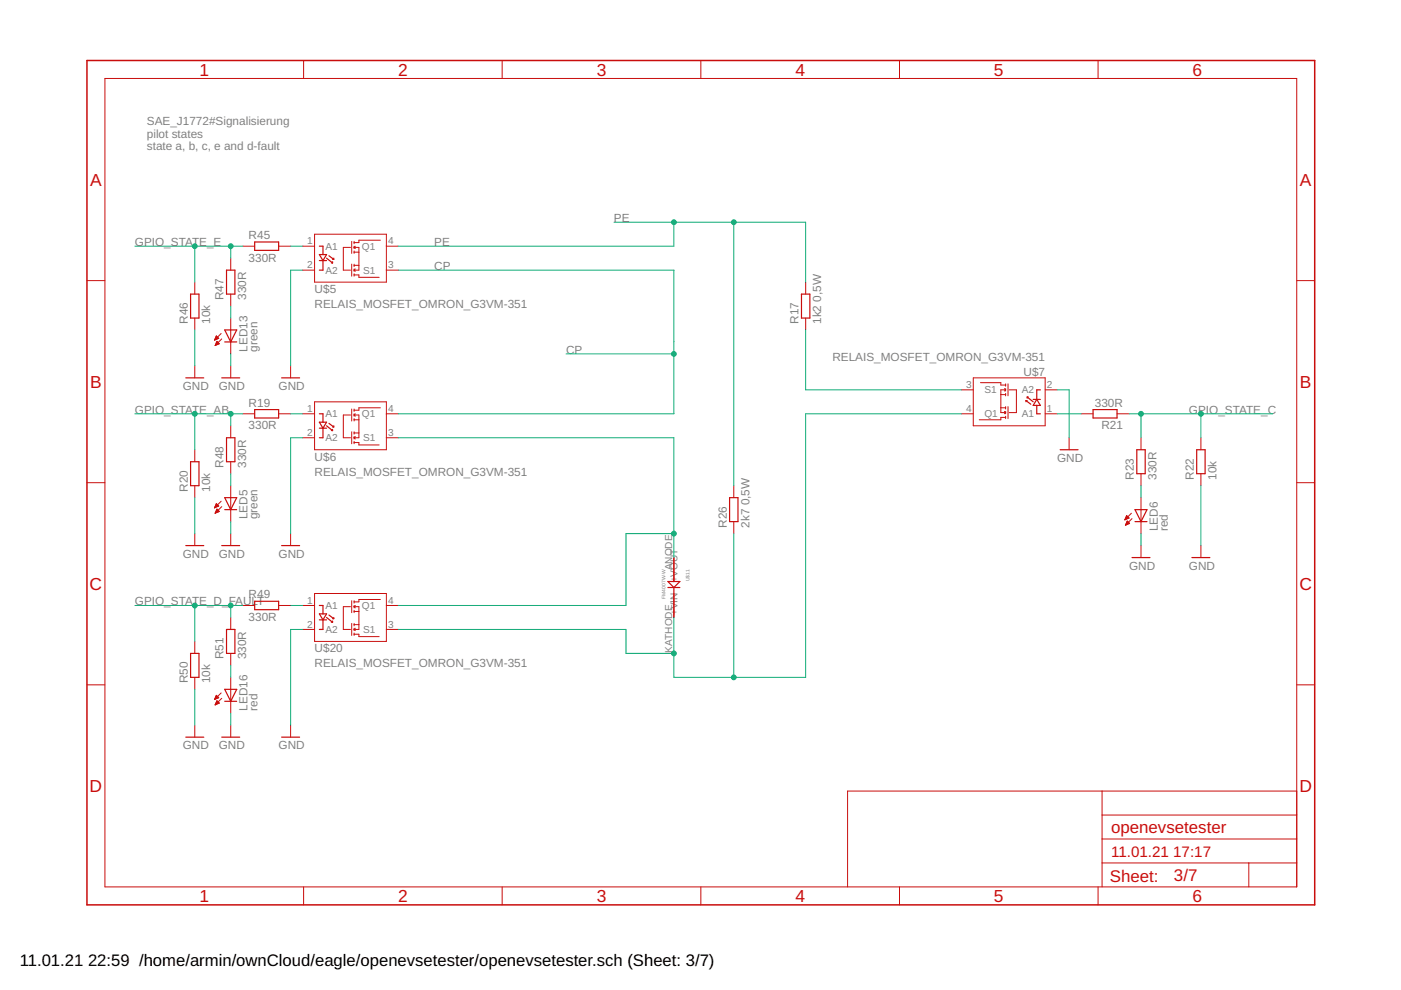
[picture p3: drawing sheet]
<svg xmlns="http://www.w3.org/2000/svg" width="297mm" height="210mm" viewBox="0 0 297 210" stroke-linecap="round" stroke-linejoin="round" font-family="sans-serif">
<g fill="none" stroke="#c90d0c" stroke-width=".21">
<path d="M22.2 16.6h252.7v171.4h-252.7zM64.4 12.8v3.8M106.5 12.8v3.8M148.6 12.8v3.8M190.7 12.8v3.8M232.8 12.8v3.8M18.4 59.5h3.8M41.3 59.8v2.6M48.9 54.7v2.6M51.5 52.2h2.5M59.1 52.2h2.5M64.2 57.3h2.5"/>
<path d="M64.2 52.2h2.5M66.7 49.7h15.2v10.1h-15.2zM74.3 52.5h-1.5v4.8h1.5M74.6 51.2v2.5M74.6 56v2.5M75.1 52.5h1v4.8h-1M75.1 51.2v.5M75.1 52.2v.5M75.1 53.2v.5M75.1 56v.5M75.1 57v.5M75.1 58v.5"/>
<path d="M75.1 58.3h1v.5h4.3M75.1 57.3l.2 .2M75.1 52.5l.2 .2M75.1 53.5h1M75.1 56.3h1M75.3 57l-.2 .3M75.3 52.2l-.2 .3M80.6 50.9h-4.5v.5h-1M81.9 57.3h2.6M81.9 52.2h2.6M170.8 59.8v2.6M274.9 59.5h3.8"/>
<path d="M41.3 67.4v2.6M41.3 77.6v2.5M45.5 72.1h.1M45.6 72h.2M45.6 71.8h.5M45.7 71.7h.7M45.7 73.2h.1M45.7 71.6h.5M45.7 73h.4M45.8 71.5h.3M45.8 72.9h.6M45.8 71.4h.2"/>
<path d="M45.8 72.8h.6M45.8 72.7h.5M45.9 71.2l-.4 .9M45.9 71.2l.5 .5M45.9 71.2v.1M45.9 72.6h.3M46 72.5h.1M46 72.4l.5 .5-.9 .4zM46.4 71.7l-.9 .4M46.9 70.7l-1.4 1.4M47 71.9l-1.4 1.4M48.9 62.4v2.5"/>
<path d="M48.9 67.4v7.6M48.9 77.6v2.5M61.6 77.6v2.5M170.8 67.4v2.6M41.3 95.4v2.5M48.9 90.3v2.5M48.9 97.9v2.5M51.5 87.7h2.5M59.1 87.7h2.5M64.2 92.8h2.5M64.2 87.7h2.5M66.7 85.2h15.2v10.2h-15.2z"/>
<path d="M74.3 88h-1.5v4.8h1.5M74.6 86.7v2.6M74.6 91.5v2.6M75.1 86.7v.5M75.1 87.7v.5M75.1 88.8v.5M75.1 91.5v.6M75.1 92.6v.5M75.1 93.6v.5M75.1 88h1v4.8h-1M75.1 93.8h1v.5h4.3M75.1 92.8l.2 .3"/>
<path d="M75.1 88l.2 .2M75.1 89h1M75.1 91.8h1M75.3 92.6l-.2 .2M75.3 87.7l-.2 .3M80.6 86.5h-4.5v.5h-1M81.9 92.8h2.6M81.9 87.7h2.6M203.8 87.7h2.6M203.8 82.7h2.6M206.4 80.1h15.2v10.2h-15.2zM207.9 81.1h4.3v.5h1"/>
<path d="M212.2 86.5h1M212.2 83.7h1M213 82.4l.2 .3M213 87.2l.2 .3M213.2 88.5h-1v.5h-4.6M213.2 82.7h-1v4.8h1M213.2 81.4v.5M213.2 82.4v.5M213.2 83.4v.5M213.2 86.2v.5M213.2 87.2v.5M213.2 88.2v.6"/>
<path d="M213.2 82.7l-.2 .2M213.2 87.5l-.2 .2M213.7 81.4v2.5M213.7 86.2v2.6M214 82.7h1.5v4.8h-1.5M221.6 87.7h2.5M221.6 82.7h2.5M226.7 92.8v2.6M229.2 87.7h2.6M236.8 87.7h2.6M241.9 92.8v2.6M254.6 92.8v2.6"/>
<path d="M18.4 102.3h3.8M41.3 103v2.5M41.3 113.1v2.6M45.5 107.7h.1M45.5 107.5h.3M45.6 107.4h.5M45.6 107.3h.8M45.6 108.8h.2M45.7 107.2h.6M45.7 108.6h.3M45.7 107.1h.4M45.7 108.5h.6"/>
<path d="M45.8 108.4h.7M45.8 106.9h.2M45.8 106.8h.1M45.8 108.3h.5M45.9 106.8l-.4 .9M45.9 106.8l.5 .5-.9 .4M45.9 108.1h.3M46 108h.1M46 107.9l.5 .5-.9 .4zM46.9 106.3l-1.4 1.4M47 107.4l-1.4 1.4M48.9 103v7.6"/>
<path d="M48.9 113.1v2.6M61.6 113.1v2.6M142.9 118.2v5.1M155.6 103v2.5M155.6 110.6v2.5M238.5 110.2h.1M238.5 110.1h.3M238.6 110h.5M238.7 109.8h.7M238.7 111.3h.1M238.7 109.7h.6M238.7 111.2h.4"/>
<path d="M238.8 109.6h.3M238.8 111h.6M238.8 109.5h.2M238.8 110.9h.7M238.8 110.8h.5M238.9 109.3l-.4 .9M238.9 109.3l.5 .5M238.9 109.3h.1M238.9 110.7h.3M239 110.6h.1M239 110.5l.5 .5-.9 .4zM239.4 109.8l-.9 .4"/>
<path d="M239.9 108.8l-1.4 1.4M240 110l-1.4 1.4M241.9 100.4v2.6M241.9 105.5v7.6M241.9 115.7v2.5M254.6 100.4v2.6M254.6 115.7v2.5M274.9 102.3h3.8M41.3 136v2.5M48.9 130.9v2.6M48.9 138.5v2.6M51.5 128.4h2.5"/>
<path d="M59.1 128.4h2.5M64.2 133.5h2.5M64.2 128.4h2.5M66.7 125.8h15.2v10.2h-15.2zM74.3 128.6h-1.5v4.9h1.5M74.6 127.4v2.5M74.6 132.2v2.5M75.1 127.4v.5M75.1 128.4v.5M75.1 129.4v.5M75.1 132.2v.5M75.1 133.2v.5"/>
<path d="M75.1 134.2v.5M75.1 128.6h1v4.9h-1M75.1 134.5h1v.5h4.3M75.1 133.5l.2 .2M75.1 128.6l.2 .3M75.1 129.6h1M75.1 132.4h1M75.3 133.2l-.2 .3M75.3 128.4l-.2 .2M80.6 127.1h-4.5v.5h-1M81.9 133.5h2.6M81.9 128.4h2.6"/>
<path d="M142.9 125.8v5.1M18.4 145.2h3.8M41.3 143.6v2.6M41.3 153.8v2.5M45.5 148.2h.2M45.6 148.1h.4M45.6 148h.7M45.6 149.4h.1M45.7 147.8h.6M45.7 149.3h.3M45.7 147.7h.5M45.7 149.2h.6"/>
<path d="M45.8 147.6h.2M45.8 149h.7M45.8 147.5h.1M45.8 148.9h.6M45.9 147.4l.5 .5-.9 .4zM45.9 148.8h.3M45.9 148.7h.2M46 148.6l.5 .5-.9 .4zM46.9 146.9l-1.4 1.4M47 148.1l-1.4 1.4M48.9 143.6v7.6M48.9 153.8v2.5"/>
<path d="M61.6 153.8v2.5M274.9 145.2h3.8M233.7 167.7v20.3M233.7 177.9h41.2M233.7 172.8h41.2M274.9 167.7h-95.2v20.3M64.4 188v3.9M106.5 188v3.9M148.6 188v3.9M190.7 188v3.9M232.8 188v3.9M233.7 183h41.2"/>
<path d="M264.8 183v5"/>
</g>
<path d="M18.4 12.8h260.3v179.1h-260.3z" fill="none" stroke="#c90d0c" stroke-width=".32"/>
<g fill="none" stroke="#c90d0c" stroke-width=".25">
<path d="M48 57.3h1.8v5.1h-1.8zM54 51.3h5.1v1.8h-5.1zM67.7 54h1.5l-.7 1.2zM67.7 55.2h1.5M67.7 52.2h.8v1.8M68.5 55.2v2.1h-.8M69.2 54.7l1.3 1.1M69.7 54.2l1.1 .8M70.3 55.8h.2M70.5 55h.3M70.5 55.5v.3M70.8 54.7v.3"/>
<path d="M40.4 62.4h1.8v5h-1.8zM47.6 70h2.6l-1.3 2.5zM47.6 72.5h2.6M169.9 62.4h1.8v5h-1.8zM39.4 80.1h3.8M40.4 97.9h1.8v5.1h-1.8zM47 80.1h3.8M48 92.8h1.8v5.1h-1.8zM54 86.8h5.1v1.8h-5.1zM59.7 80.1h3.8M67.7 87.7h.8v1.8M67.7 89.5h1.5l-.7 1.3z"/>
<path d="M67.7 90.8h1.5M68.5 90.8v2h-.8M69.2 90.3l1.3 1M69.7 89.8l1.1 .7M70.3 91.3h.2M70.5 91v.3M70.5 90.5h.3M70.8 90.3v.2M217.5 84.9l1 .8M217.5 84.9v.3M217.5 84.9h.3M217.8 84.2l1.3 1"/>
<path d="M217.8 84.2v.2M217.8 84.2h.2M219.1 84.7h1.5M219.8 86v1.7h.8M219.8 84.7l.8 1.3h-1.5zM220.6 82.7h-.8v2M224.8 95.4h3.8M231.8 86.8h5v1.8h-5zM241 95.4h1.8v5h-1.8zM253.7 95.4h1.8v5h-1.8zM39.4 115.7h3.8M47 115.7h3.8"/>
<path d="M47.6 105.5h2.6l-1.3 2.6zM47.6 108.1h2.6M59.7 115.7h3.8M142.9 118.2v5.1M154.7 105.5h1.8v5.1h-1.8zM240 118.2h3.8M240.6 108.1h2.6l-1.3 2.5zM240.6 110.6h2.6M252.7 118.2h3.8M40.4 138.5h1.8v5.1h-1.8zM48 133.5h1.8v5h-1.8zM54 127.5h5.1v1.8h-5.1z"/>
<path d="M67.7 128.4h.8v1.8M67.7 130.2h1.5l-.7 1.2zM67.7 131.4h1.5M68.5 131.4v2.1h-.8M69.2 130.9l1.3 1M69.7 130.4l1.1 .8M70.3 131.9h.2M70.5 131.7v.2M70.5 131.2h.3M70.8 130.9v.3M141.6 123.3h2.5l-1.2 1.3zM141.6 124.6h2.5"/>
<path d="M142.9 124.6v6.3M39.4 156.3h3.8M47 156.3h3.8M47.6 146.2h2.6l-1.3 2.5zM47.6 148.7h2.6M59.7 156.3h3.8"/>
</g>
<g fill="none" stroke="#0dab76" stroke-width=".21">
<path d="M28.6 52.2h22.9M41.3 52.2v7.6M48.9 52.2v2.5M61.6 52.2h2.6M64.2 57.3h-2.6v20.3M84.5 57.3h58.4v30.4h-58.4M130.2 47.1h40.6v12.7M142.9 47.1v5.1h-58.4M155.6 47.1v55.9M41.3 70v7.6M48.9 64.9v2.5M48.9 75v2.6"/>
<path d="M120 75h22.9M170.8 70v12.7h33M28.6 87.7h22.9M41.3 87.7v7.7M48.9 87.7v2.6M61.6 87.7h2.6M64.2 92.8h-2.6v20.3M84.5 92.8h58.4v25.4M203.8 87.7h-33v55.9h-27.9v-12.7M224.1 87.7h5.1M224.1 82.7h2.6v10.1M239.4 87.7h30.5"/>
<path d="M241.9 87.7v5.1M254.6 87.7v5.1M41.3 105.5v7.6M48.9 100.4v2.6M48.9 110.6v2.5M142.9 113.1h-10.2v15.3h-48.2M155.6 113.1v30.5M241.9 103v2.5M241.9 113.1v2.6M254.6 103v12.7M28.6 128.4h22.9M41.3 128.4v7.6"/>
<path d="M48.9 128.4v2.5M61.6 128.4h2.6M64.2 133.5h-2.6v20.3M84.5 133.5h48.2v5h10.2M41.3 146.2v7.6M48.9 141.1v2.5M48.9 151.2v2.6"/>
</g>
<g fill="#0dab76" stroke="#0dab76" stroke-width=".21">
<circle cx="142.9" cy="47.1" r=".51"/>
<circle cx="155.6" cy="47.1" r=".51"/>
<circle cx="142.9" cy="138.5" r=".51"/>
<circle cx="155.6" cy="143.6" r=".51"/>
<circle cx="41.3" cy="87.7" r=".51"/>
<circle cx="48.9" cy="87.7" r=".51"/>
<circle cx="41.3" cy="52.2" r=".51"/>
<circle cx="48.9" cy="52.2" r=".51"/>
<circle cx="41.3" cy="128.4" r=".51"/>
<circle cx="48.9" cy="128.4" r=".51"/>
<circle cx="254.6" cy="87.7" r=".51"/>
<circle cx="241.9" cy="87.7" r=".51"/>
<circle cx="142.9" cy="113.1" r=".51"/>
<circle cx="142.9" cy="75" r=".51"/>
</g>
<g font-size="3.7" fill="#c90d0c">
<text x="42.3" y="16">1</text>
<text x="84.4" y="16">2</text>
<text x="126.5" y="16">3</text>
<text x="168.6" y="16">4</text>
<text x="210.7" y="16">5</text>
<text x="252.9" y="16">6</text>
<text x="19.1" y="39.4">A</text>
<text x="275.6" y="39.4">A</text>
<text x="19.1" y="82.2">B</text>
<text x="275.6" y="82.2">B</text>
<text x="19" y="125.1">C</text>
<text x="275.5" y="125.1">C</text>
<text x="19" y="167.9">D</text>
<text x="275.5" y="167.9">D</text>
<text x="42.3" y="191.2">1</text>
<text x="84.4" y="191.2">2</text>
<text x="126.5" y="191.2">3</text>
<text x="168.6" y="191.2">4</text>
<text x="210.7" y="191.2">5</text>
<text x="252.9" y="191.2">6</text>
</g>
<g font-size="3.6" fill="#c90d0c">
<text x="235.6" y="176.6">openevsetester</text>
<text x="235.3" y="186.9">Sheet:</text>
<text x="248.9" y="186.8">3/7</text>
</g>
<g font-size="3.5">
<text x="4.2" y="204.7">11.01.21</text>
<text x="18.7" y="204.7">22:59 /home/armin/ownCloud/eagle/openevsetester/openevsetester.sch (Sheet: 3/7)</text>
</g>
<g font-size="3.2" fill="#c90d0c">
<text x="235.6" y="181.7">11.01.21</text>
<text x="248.7" y="181.7">17:17</text>
</g>
<g font-size="2.5" fill="#808080">
<text x="31.1" y="26.5">SAE_J1772#Signalisierung</text>
<text x="31.1" y="29.2">pilot states</text>
<text x="31.1" y="31.9">state a, b, c, e and d-fault</text>
<text x="130.2" y="47.1">PE</text>
<text x="28.6" y="52.2">GPIO_STATE_E</text>
<text x="52.7" y="50.7">R45</text>
<text x="92.1" y="52.2">PE</text>
<text x="52.7" y="55.5">330R</text>
<text x="92.1" y="57.3">CP</text>
<text x="47.4" y="63.6" transform="rotate(-90 47.4 63.6)">R47</text>
<text x="52.2" y="63.6" transform="rotate(-90 52.2 63.6)">330R</text>
<text x="66.7" y="65.3">RELAIS_MOSFET_OMRON_G3VM-351</text>
<text x="66.7" y="62.1">U$5</text>
<text x="174.1" y="64" transform="rotate(-90 174.1 64)">0,5W</text>
<text x="39.8" y="68.7" transform="rotate(-90 39.8 68.7)">R46</text>
<text x="44.6" y="68.7" transform="rotate(-90 44.6 68.7)">10k</text>
<text x="169.3" y="68.7" transform="rotate(-90 169.3 68.7)">R17</text>
<text x="174.1" y="68.7" transform="rotate(-90 174.1 68.7)">1k2</text>
<text x="52.5" y="74.5" transform="rotate(-90 52.5 74.5)">LED13</text>
<text x="54.6" y="74.5" transform="rotate(-90 54.6 74.5)">green</text>
<text x="120" y="75">CP</text>
<text x="176.5" y="76.4">RELAIS_MOSFET_OMRON_G3VM-351</text>
<text x="38.8" y="82.7">GND</text>
<text x="46.4" y="82.7">GND</text>
<text x="59.1" y="82.7">GND</text>
<text x="217" y="79.6">U$7</text>
<text x="28.6" y="87.7">GPIO_STATE_AB</text>
<text x="52.7" y="86.2">R19</text>
<text x="232.1" y="86.2">330R</text>
<text x="252.1" y="87.7">GPIO_STATE_C</text>
<text x="52.7" y="91">330R</text>
<text x="233.5" y="91">R21</text>
<text x="47.4" y="99.2" transform="rotate(-90 47.4 99.2)">R48</text>
<text x="52.2" y="99.2" transform="rotate(-90 52.2 99.2)">330R</text>
<text x="66.7" y="100.8">RELAIS_MOSFET_OMRON_G3VM-351</text>
<text x="66.7" y="97.6">U$6</text>
<text x="224.1" y="97.9">GND</text>
<text x="240.4" y="101.7" transform="rotate(-90 240.4 101.7)">R23</text>
<text x="245.2" y="101.7" transform="rotate(-90 245.2 101.7)">330R</text>
<text x="253.1" y="101.7" transform="rotate(-90 253.1 101.7)">R22</text>
<text x="257.9" y="101.7" transform="rotate(-90 257.9 101.7)">10k</text>
<text x="39.8" y="104.2" transform="rotate(-90 39.8 104.2)">R20</text>
<text x="44.6" y="104.2" transform="rotate(-90 44.6 104.2)">10k</text>
<text x="158.9" y="107.1" transform="rotate(-90 158.9 107.1)">0,5W</text>
<text x="52.5" y="110.1" transform="rotate(-90 52.5 110.1)">LED5</text>
<text x="54.6" y="110.1" transform="rotate(-90 54.6 110.1)">green</text>
<text x="154.1" y="111.9" transform="rotate(-90 154.1 111.9)">R26</text>
<text x="158.9" y="111.9" transform="rotate(-90 158.9 111.9)">2k7</text>
<text x="245.5" y="112.6" transform="rotate(-90 245.5 112.6)">LED6</text>
<text x="247.6" y="112.6" transform="rotate(-90 247.6 112.6)">red</text>
<text x="38.8" y="118.2">GND</text>
<text x="46.4" y="118.2">GND</text>
<text x="59.1" y="118.2">GND</text>
<text x="239.4" y="120.8">GND</text>
<text x="252.1" y="120.8">GND</text>
<text x="28.6" y="128.4">GPIO_STATE_D_FAULT</text>
<text x="52.7" y="131.7">330R</text>
<text x="52.7" y="126.9">R49</text>
<text x="47.4" y="139.8" transform="rotate(-90 47.4 139.8)">R51</text>
<text x="52.2" y="139.8" transform="rotate(-90 52.2 139.8)">330R</text>
<text x="66.7" y="141.4">RELAIS_MOSFET_OMRON_G3VM-351</text>
<text x="66.7" y="138.3">U$20</text>
<text x="39.8" y="144.9" transform="rotate(-90 39.8 144.9)">R50</text>
<text x="44.6" y="144.9" transform="rotate(-90 44.6 144.9)">10k</text>
<text x="52.5" y="150.7" transform="rotate(-90 52.5 150.7)">LED16</text>
<text x="54.6" y="150.7" transform="rotate(-90 54.6 150.7)">red</text>
<text x="38.8" y="158.8">GND</text>
<text x="46.4" y="158.8">GND</text>
<text x="59.1" y="158.8">GND</text>
</g>
<g font-size="2.1" fill="#808080">
<text x="65.1" y="51.8">1</text>
<text x="69" y="53">A1</text>
<text x="76.7" y="53">Q1</text>
<text x="82.3" y="51.8">4</text>
<text x="65.1" y="56.9">2</text>
<text x="69" y="58">A2</text>
<text x="77" y="58">S1</text>
<text x="82.3" y="56.9">3</text>
<text x="204.8" y="82.3">3</text>
<text x="208.7" y="83.4">S1</text>
<text x="216.6" y="83.4">A2</text>
<text x="222" y="82.3">2</text>
<text x="65.1" y="87.4">1</text>
<text x="69" y="88.5">A1</text>
<text x="76.7" y="88.5">Q1</text>
<text x="82.3" y="87.4">4</text>
<text x="204.8" y="87.4">4</text>
<text x="208.7" y="88.5">Q1</text>
<text x="216.6" y="88.5">A1</text>
<text x="222" y="87.4">1</text>
<text x="65.1" y="92.5">2</text>
<text x="69" y="93.6">A2</text>
<text x="77" y="93.6">S1</text>
<text x="82.3" y="92.5">3</text>
<text x="142.5" y="121" transform="rotate(-90 142.5 121)">ANODE</text>
<text x="143.6" y="123.5" transform="rotate(-90 143.6 123.5)">+VOUT</text>
<text x="65.1" y="128">1</text>
<text x="69" y="129.1">A1</text>
<text x="76.7" y="129.1">Q1</text>
<text x="82.3" y="128">4</text>
<text x="143.6" y="130.4" transform="rotate(-90 143.6 130.4)">+VIN</text>
<text x="65.1" y="133.1">2</text>
<text x="69" y="134.2">A2</text>
<text x="77" y="134.2">S1</text>
<text x="82.3" y="133.1">3</text>
<text x="142.5" y="138.3" transform="rotate(-90 142.5 138.3)">KATHODE</text>
</g>
<g font-size="1.1" fill="#808080">
<text x="146.2" y="123.2" transform="rotate(-90 146.2 123.2)">U$11</text>
<text x="141.1" y="127" transform="rotate(-90 141.1 127)">FM4007W-W</text>
</g>
</svg>
